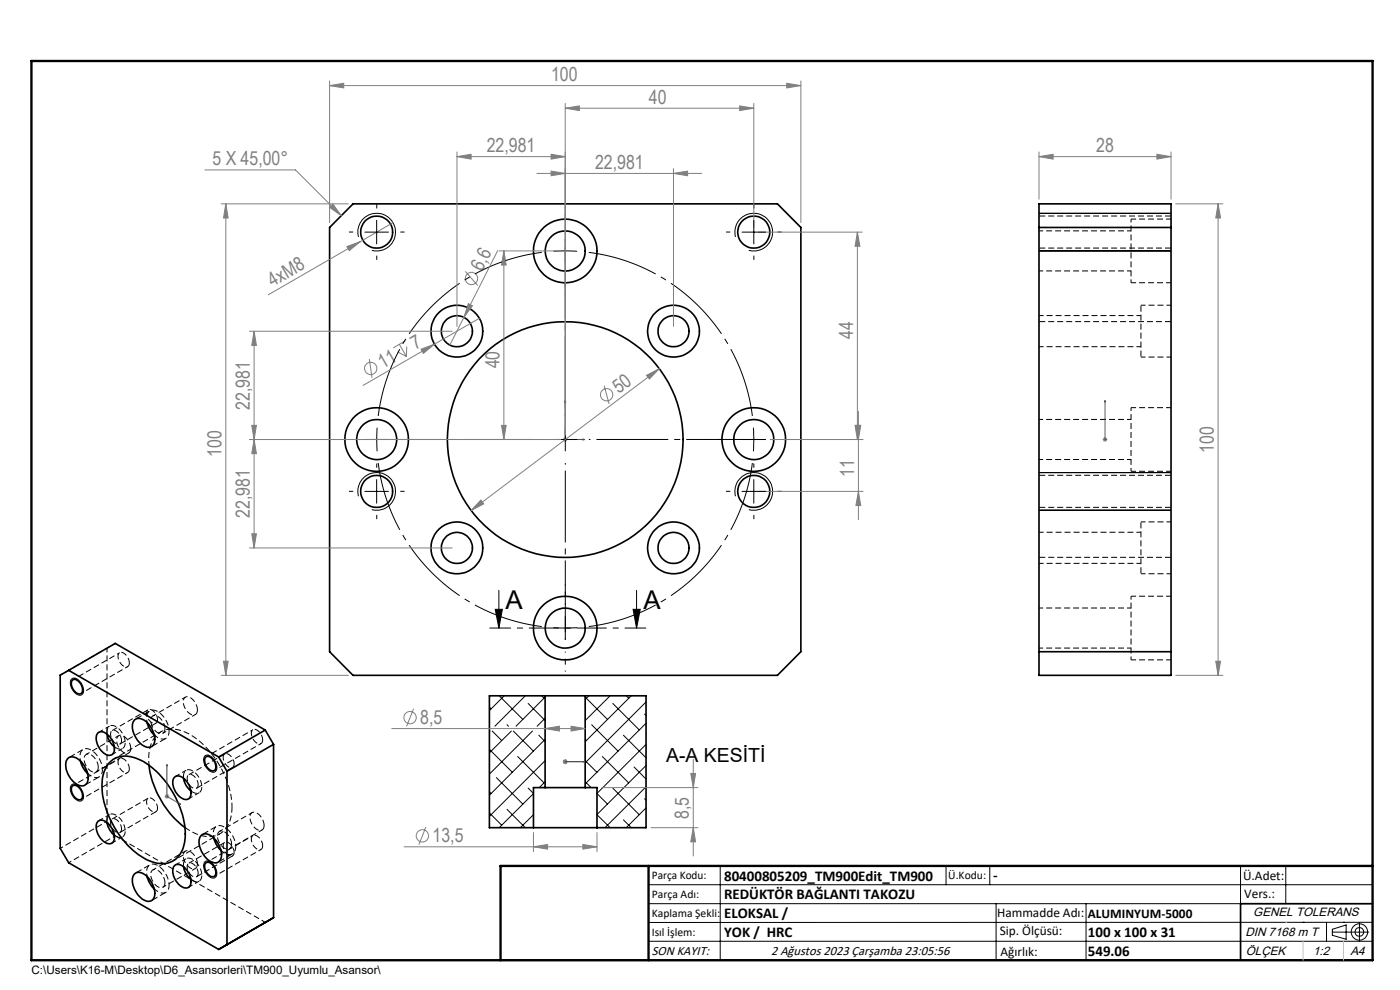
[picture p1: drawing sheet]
<svg xmlns="http://www.w3.org/2000/svg" width="297mm" height="210mm" viewBox="0 0 297 210" stroke-linecap="round" stroke-linejoin="round" font-family="sans-serif">
<path d="M239.9 60h8.5M248.4 46.5h-8.5M239.9 100h8.5M248.4 86.5h-8.5M239.9 140h8.5M248.4 126.5h-8.5M27.4 140.6a2.16 2.16 0 0 0-1.9-2.2 1.81 1.81 0 0 0 .5 2.8 .78 .78 0 0 0 1 .3 .78 .78 0 0 0 .4-.9M55.7 156.9a2.16 2.16 0 0 0-1.9-2.2 1.81 1.81 0 0 0 .5 2.8 .78 .78 0 0 0 .9 .3 .78 .78 0 0 0 .5-.9M27.4 163.1a2.16 2.16 0 0 0-1.9-2.2 1.81 1.81 0 0 0 .5 2.7 .78 .78 0 0 0 1 .3 .78 .78 0 0 0 .4-.8M55.7 179.4a2.16 2.16 0 0 0-1.9-2.2 1.81 1.81 0 0 0 .5 2.8 .78 .78 0 0 0 .9 .2 .78 .78 0 0 0 .5-.8" fill="none" stroke="#000" stroke-width=".21" stroke-dasharray="1.3 .6" stroke-dashoffset=".2" stroke-linecap="butt"/>
<path d="M26.6 157.5a3.8 3.8 0 0 0-2.9-3.6 1.34 1.34 0 0 0-1 1.8M24.5 177.3l-1.8-3.1M26.6 176.3a3.8 3.8 0 0 0-2.9-3.7 1.34 1.34 0 0 0-1 1.9M42.8 166.9a3.8 3.8 0 0 0-2.8-3.6 1.34 1.34 0 0 0-1 1.8M42.8 185.7a3.8 3.8 0 0 0-2.8-3.7 1.34 1.34 0 0 0-1 1.8" fill="none" stroke="#000" stroke-width=".21" stroke-dasharray="1.3 .6" stroke-dashoffset="-.2" stroke-linecap="butt"/>
<g fill="none" stroke="#000" stroke-width=".21" stroke-dasharray="1.3 .6" stroke-dashoffset="-.1" stroke-linecap="butt">
<path d="M242 64.7v11M242 110.7v11M17.7 158.9l-3 1.8M24.3 158.4a1.26 1.26 0 0 0 1.5 .5 1.26 1.26 0 0 0 .8-1.4M31.8 150.8l-3 1.7M32.2 158.4l3-1.8M18 166.5l3-1.7M24.3 177.2a1.26 1.26 0 0 0 1.5 .4 1.26 1.26 0 0 0 .8-1.3M40.5 167.8a1.26 1.26 0 0 0 1.5 .4 1.26 1.26 0 0 0 .8-1.3M45.9 175.3l-3 1.7M31.8 183.4l-3 1.8M32.2 191l3-1.7"/>
<path d="M40.5 186.5a1.26 1.26 0 0 0 1.5 .5 1.26 1.26 0 0 0 .8-1.3M46.3 182.9l3-1.8"/>
</g>
<path d="M35.9 155.1a4.8 4.8 0 0 0-3.3-4.5 1.49 1.49 0 0 0-1.5 2.1l.1 .5M21.7 163.2a4.8 4.8 0 0 0-3.2-4.4 1.49 1.49 0 0 0-1.5 2l.1 .6M50 179.6a4.8 4.8 0 0 0-3.2-4.5 1.49 1.49 0 0 0-1.5 2.1l.1 .5M35.9 187.7a4.8 4.8 0 0 0-3.3-4.4 1.49 1.49 0 0 0-1.5 2l.1 .6" fill="none" stroke="#000" stroke-width=".21" stroke-dasharray="1.3 .6" stroke-dashoffset=".7" stroke-linecap="butt"/>
<g fill="none" stroke="#000" stroke-width=".21" stroke-dasharray="1.3 .6" stroke-dashoffset=".3" stroke-linecap="butt">
<path d="M220.4 73.5h21.6M242 75.7h6.4M242 66.9h-21.6M248.4 64.7h-6.4M220.4 119.5h21.6M242 112.9h-21.6M248.4 110.7h-6.4M242 121.7h6.4M23.2 154l-2.2 1.3M25.8 157.1a2.09 2.09 0 0 0-1.9-2.2 1.75 1.75 0 0 0 .5 2.7 .75 .75 0 0 0 .9 .3 .75 .75 0 0 0 .5-.8M32.8 155.9a1.97 1.97 0 0 0 2.7 .5l.2-.4 .2-.9M33.4 152.7a2.09 2.09 0 0 0-1.9-2.2 1.75 1.75 0 0 0 .6 2.7 .75 .75 0 0 0 .9 .3 .75 .75 0 0 0 .4-.8"/>
<path d="M18.6 164.1a1.97 1.97 0 0 0 2.7 .5l.3-.5 .1-.9M23.2 172.8l-2.2 1.3M23.7 160.1l2.3-1.3M23.7 178.8l2.3-1.3M25.8 175.8a2.09 2.09 0 0 0-1.9-2.1 1.75 1.75 0 0 0 .5 2.7 .75 .75 0 0 0 .9 .2 .75 .75 0 0 0 .5-.8M33.4 171.4a2.09 2.09 0 0 0-1.9-2.1 1.75 1.75 0 0 0 .6 2.7 .75 .75 0 0 0 .9 .2 .75 .75 0 0 0 .4-.8M39.5 163.4l-2.3 1.3M40 169.5l2.2-1.3M42 166.4a2.09 2.09 0 0 0-1.9-2.1 1.75 1.75 0 0 0 .6 2.7 .75 .75 0 0 0 .9 .3 .75 .75 0 0 0 .4-.9M49.7 162a2.09 2.09 0 0 0-1.9-2.1 1.75 1.75 0 0 0 .5 2.7 .75 .75 0 0 0 .9 .3 .75 .75 0 0 0 .5-.9M32.8 188.6a1.97 1.97 0 0 0 2.7 .5l.2-.5 .2-.9M39.5 182.2l-2.3 1.3"/>
<path d="M40 188.2l2.2-1.3M42 185.2a2.09 2.09 0 0 0-1.9-2.1 1.75 1.75 0 0 0 .6 2.6 .75 .75 0 0 0 .9 .3 .75 .75 0 0 0 .4-.8M46.9 180.4a1.97 1.97 0 0 0 2.7 .5l.3-.4 .1-.9M49.7 180.8a2.09 2.09 0 0 0-1.9-2.1 1.75 1.75 0 0 0 .5 2.6 .75 .75 0 0 0 .9 .3 .75 .75 0 0 0 .5-.8"/>
</g>
<path d="M220.4 57.5h19.5M239.9 49h-19.5M220.4 97.5h19.5M239.9 89h-19.5M22.7 137.5v36.7M220.4 137.5h19.5M239.9 129h-19.5M24.5 177.3l31.8 18.4M49.2 171.2a19.4 19.4 0 0 0-9.4-15.7 5.4 5.4 0 0 0-6.9 .8 8.4 8.4 0 0 0-1.3 6" fill="none" stroke="#000" stroke-width=".21" stroke-dasharray="1.3 .6" stroke-dashoffset=".4" stroke-linecap="butt"/>
<path d="M39.2 175.5a7.5 7.5 0 0 0 6.8 1.7 5.9 5.9 0 0 0 3.2-6" fill="none" stroke="#000" stroke-width=".21" stroke-dasharray="1.3 .6" stroke-dashoffset=".1" stroke-linecap="butt"/>
<g fill="none" stroke="#000" stroke-width=".21" stroke-dasharray="1.3 .6" stroke-linecap="butt">
<path d="M220.4 52.6h28M248.4 45.8h-28M248.4 68.2h-28M220.4 107.6h28M220.4 118.2h28M248.4 100.8h-28M25.4 157.8l7.7-4.4M27.7 158.8a2.81 2.81 0 0 0-2.3-2.8 1.38 1.38 0 0 0-.5 2 2.11 2.11 0 0 0 2.4 1.7l.3-.3 .1-.6M31.4 150.6l-7.6 4.4M35 154.6a2.81 2.81 0 0 0-2.3-2.8 1.38 1.38 0 0 0-.5 2 2.11 2.11 0 0 0 2.4 1.7l.3-.4 .1-.5M41.9 150.6a2.81 2.81 0 0 0-2.3-2.8 1.38 1.38 0 0 0-.5 2.1 2.11 2.11 0 0 0 2.4 1.7l.2-.3 .2-.7M47.7 159.9l-7.7 4.4"/>
<path d="M20.8 162.7a2.81 2.81 0 0 0-2.3-2.8 1.38 1.38 0 0 0-.4 2.1 2.11 2.11 0 0 0 2.3 1.7l.3-.3 .1-.7M25.4 176.6l7.7-4.4M31.4 169.3l-7.6 4.4M41.7 167.2l7.6-4.4M47.7 178.7l-7.7 4.4M49.1 179.1a2.81 2.81 0 0 0-2.3-2.8 1.38 1.38 0 0 0-.5 2 2.11 2.11 0 0 0 2.4 1.7l.3-.3 .1-.6M56 175.1a2.81 2.81 0 0 0-2.3-2.8 1.38 1.38 0 0 0-.5 2.1 2.11 2.11 0 0 0 2.4 1.6l.4-.4v-.5M35 187.2a2.81 2.81 0 0 0-2.3-2.8 1.38 1.38 0 0 0-.5 2.1 2.11 2.11 0 0 0 2.4 1.7l.3-.5 .1-.5M41.7 186l7.6-4.4M41.9 183.3a2.81 2.81 0 0 0-2.3-2.8 1.38 1.38 0 0 0-.5 2 2.11 2.11 0 0 0 2.4 1.7l.2-.3 .2-.6"/>
</g>
<g fill="none" stroke="#000" stroke-width=".21" stroke-dasharray="1.3 .6" stroke-dashoffset=".6" stroke-linecap="butt">
<path d="M239.9 46.5v13.5M239.9 86.5v13.5M22.7 137.5l1.8-1M25.4 138.5l-9.9 5.7M239.9 126.5v13.5M12.8 143.2l9.9-5.7M17.2 147.1l9.9-5.7M34.1 155.2l-9.9 5.7M53.7 154.8l-9.9 5.7M17.2 169.6l9.9-5.7M22.7 174.2l-9.9 5.7M25.4 160.9l-9.9 5.7"/>
<path d="M45.5 163.4l9.9-5.7M53.7 177.2l-9.9 5.8M14.6 183l9.9-5.7M36.7 182.6l9.9-5.7M45.5 185.9l9.9-5.7"/>
</g>
<path d="M25.2 156.1l-6.9 3.9M34.5 155.5l6.9-3.9M39.3 147.9l-6.9 4M20.4 163.7l6.9-4M53.5 172.4l-6.9 4M34.5 188.2l6.9-4M39.3 180.5l-6.9 4M48.7 180l6.9-3.9" fill="none" stroke="#000" stroke-width=".21" stroke-dasharray="1.3 .6" stroke-dashoffset=".5" stroke-linecap="butt"/>
<g fill="none" stroke="#000" stroke-width=".35">
<path d="M74.9 43.2h90l5 5.1v89.9l-5 5.1h-90l-5-5.1v-89.9zM220.4 43.2h28v100.1h-28zM220.4 48.3h28M220.4 138.2h28M14.6 142.2l-1.8 1v36.7l1.8 3.1 31.8 18.4 11.6-6.7v-36.8M14.6 142.2l31.8 18.4M14.6 142.2l9.8-5.7 31.9 18.4M15.3 144.3a1.04 1.04 0 0 1 1.6 .5 1.72 1.72 0 0 1 .2 2.4 2.13 2.13 0 0 1-1.8-2.9zM20.8 155.4a1.87 1.87 0 0 1 2.4 .8 3.3 3.3 0 0 1 .8 3.6 1.47 1.47 0 0 1-2.3-.4 3.5 3.5 0 0 1-1-3.8zM22.7 155.7a4.7 4.7 0 0 0 1.5 2.7M28.5 152.7a1.85 1.85 0 0 1 2.5 .4 4.9 4.9 0 0 1 1.7 4.6 1.53 1.53 0 0 1-2.5 .3 5 5 0 0 1-2-4.8zM31.2 153.3a5.9 5.9 0 0 0 1.5 2.6"/>
<path d="M56.3 154.9l-9.9 5.7M56.3 154.9l1.7 3M58 157.9l-9.8 5.7M115.6 147.6h8.5M115.6 147.6v19.5M115.6 147.6h-11.8v28h9.4M124.1 147.6h13v28h-10.5M124.1 147.6v19.5M14.5 160.8a2.19 2.19 0 0 1 2.7 .7 4.4 4.4 0 0 1 1.3 4.6 1.54 1.54 0 0 1-2.4 .1 4.5 4.5 0 0 1-1.9-5.1zM15.3 166.8a1.23 1.23 0 0 1 1.8 .7 1.39 1.39 0 0 1-.2 2.2 2.26 2.26 0 0 1-1.6-2.9zM17.1 161.4a5.3 5.3 0 0 0 1.5 2.7M20.8 174.2a1.87 1.87 0 0 1 2.4 .8 3.3 3.3 0 0 1 .8 3.6 1.54 1.54 0 0 1-2.3-.4 3.5 3.5 0 0 1-1-3.8z"/>
<path d="M22.7 174.5a4.7 4.7 0 0 0 1.5 2.7M23.3 161.7a5.5 5.5 0 0 1 6.6-.4 19.3 19.3 0 0 1 9.4 16.2 5.8 5.8 0 0 1-3.2 5.4 6.9 6.9 0 0 1-6.2-1.3 19.7 19.7 0 0 1-8.3-14.9 6.9 6.9 0 0 1 1.7-5zM31.6 162.3a20.3 20.3 0 0 0 7.6 13.2M37.1 164.8a1.82 1.82 0 0 1 2.4 .8 3.1 3.1 0 0 1 .6 3.8 1.82 1.82 0 0 1-2.4-.8 3.3 3.3 0 0 1-.8-3.6zM38.9 165.1a4.2 4.2 0 0 0 1.6 2.7M42.7 177.3a1.76 1.76 0 0 1 2.5 .3 4.9 4.9 0 0 1 1.6 4.6 1.4 1.4 0 0 1-2.2 .5 4.9 4.9 0 0 1-2.2-5zM43.6 160.7a1.19 1.19 0 0 1 1.8 .7 1.41 1.41 0 0 1 0 2.1 2.14 2.14 0 0 1-1.8-2.8zM45.3 177.8a5.5 5.5 0 0 0 1.6 2.6M46.4 160.6l1.8 3M48.2 163.6v36.8M113.2 175.6h13.4M115.6 167.1h8.5"/>
<path d="M115.6 167.1h-2.4v8.5M124.1 167.1h2.5v8.5M28.5 185.4a1.85 1.85 0 0 1 2.5 .4 4.9 4.9 0 0 1 1.7 4.6 1.53 1.53 0 0 1-2.5 .3 5 5 0 0 1-2-4.8zM31.2 185.9a5.8 5.8 0 0 0 1.5 2.7M36.9 183.7a1.54 1.54 0 0 1 2.3 .4 3.6 3.6 0 0 1 1.1 3.9 1.57 1.57 0 0 1-2.4-.4 3.5 3.5 0 0 1-1-3.9zM38.9 183.9a4.2 4.2 0 0 0 1.6 2.7M43.7 183a1.74 1.74 0 0 1 2 1.6 .88 .88 0 0 1-.2 1.3 .88 .88 0 0 1-1.3-.4 1.97 1.97 0 0 1-.5-2.5zM291.2 191.7h-28v12M106.2 203.7h185"/>
<circle cx="79.9" cy="49.2" r="3.4"/>
<circle cx="119.9" cy="53.2" r="4.3"/>
<circle cx="119.9" cy="53.2" r="6.7"/>
<circle cx="159.9" cy="49.2" r="3.4"/>
<circle cx="96.9" cy="70.2" r="5.5"/>
<circle cx="96.9" cy="70.3" r="3.3"/>
<circle cx="142.9" cy="70.3" r="5.5"/>
<circle cx="142.9" cy="70.3" r="3.3"/>
<circle cx="79.9" cy="93.2" r="6.7"/>
<circle cx="79.9" cy="93.2" r="4.3"/>
<circle cx="119.9" cy="93.2" r="25"/>
<circle cx="159.9" cy="93.2" r="4.2"/>
<circle cx="159.9" cy="93.2" r="6.7"/>
<circle cx="79.9" cy="104.3" r="3.4"/>
<circle cx="96.9" cy="116.2" r="5.5"/>
<circle cx="96.9" cy="116.2" r="3.3"/>
<circle cx="142.9" cy="116.2" r="5.5"/>
<circle cx="142.9" cy="116.2" r="3.3"/>
<circle cx="159.9" cy="104.3" r="3.4"/>
<circle cx="119.9" cy="133.2" r="4.2"/>
<circle cx="119.9" cy="133.3" r="6.7"/>
</g>
<g fill="none" stroke="#000" stroke-width=".21">
<path d="M76.1 50.3a4 4 0 0 1 3.5-5 4 4 0 0 1 4.3 4.3 4 4 0 0 1-5 3.5M77.4 49.2h5M79.9 46.7v5M156 50.3a4 4 0 0 1 3.6-5 4 4 0 0 1 4.3 4.3 4 4 0 0 1-5 3.5M157.4 49.2h5M159.9 46.7v5M220.4 53.2h28M220.4 45.3h28M157.4 93.2h5M159.8 90.7v5M76.1 105.3a4 4 0 0 1 3.5-5 4 4 0 0 1 4.3 4.3 4 4 0 0 1-5 3.5M77.4 104.2h5"/>
<path d="M79.9 101.7v5M156 105.3a4 4 0 0 1 3.6-5 4 4 0 0 1 4.3 4.3 4 4 0 0 1-5 3.5M157.4 104.2h5M159.9 101.7v5M220.4 108.2h28M220.4 100.3h28M105.1 129.2h1.5l-.8 4zM105.8 125.2v8M134.3 129.2h1.5l-.8 4zM135 125.2v8M15.2 144a1.29 1.29 0 0 1 1.8 .6 2.12 2.12 0 0 1 .4 2.8 2.02 2.02 0 0 1-2.3-1.7l-.2-1.1zM103.8 159l4.9 4.8"/>
<path d="M103.8 150l.4 .3M104 155.1l-.2 .1M104.4 155.1l2 2M105.9 147.6l5 5M107 147.6l-3.2 3.1M107.6 153.7l.3 .3M108.5 155.1l-4.7 4.6M108.9 155.1l4.3 4.2M111.4 147.6l-6.4 6.4M112 149.2l3.6 3.7M113 155.1l-9.2 9.1M114.3 156l1.3 1.3"/>
<path d="M114.9 147.6l.5 .5M115.6 152.4l-1.7 1.6M115.6 156.8l-11.8 11.9M115.6 147.9l-6.1 6.1M124.1 156.8l.3 .3M124.1 147.9l4.8 4.7M124.9 147.6l-.8 .7M125.5 153.7l5.6 5.6M129.4 147.6l-5.3 5.3M130 149.2l5.6 5.6M132.3 156l4.8 4.8M132.9 147.6l.5 .5"/>
<path d="M133.9 147.6l-9.8 9.7M136.7 151.5l.4 .3M137.1 148.9l-13 12.9M137.1 153.4l-13 12.9M137.1 157.9l-10.5 10.4M15.2 166.5a1.52 1.52 0 0 1 2.1 .9 1.77 1.77 0 0 1 0 2.5 2.4 2.4 0 0 1-2.4-2.3l.1-.8zM43.4 160.4a1.35 1.35 0 0 1 2 .7 1.89 1.89 0 0 1 .1 2.7 2.35 2.35 0 0 1-2.3-2.4zM103.8 172.4l2.6 2.6M103.8 167.9l.4 .4M105.3 165l5.6 5.6M107.6 171.7l3.8 3.9M109.8 160.5l5.6 5.6"/>
<path d="M112 167.2l1.2 1.1M113.2 168.3l-7.3 7.3M113.2 172.8l-2.8 2.8M115.6 161.4l-11.8 11.8M115.6 165.8l-1.2 1.3M124.1 165.8l1.3 1.3M124.1 161.4l2.5 2.4M126.6 168.3l2.3 2.3M126.6 172.8l2.8 2.8M127.8 160.5l5.6 5.6M130 167.2l5.6 5.6M132.3 173.9l1.6 1.7"/>
<path d="M134.5 162.7l2.6 2.6M136.7 169.4l.4 .3M137.1 162.4l-10.5 10.4M137.1 166.9l-8.8 8.7M137.1 171.4l-4.2 4.2M43.4 182.9a1.17 1.17 0 0 1 1.8 .4 2.06 2.06 0 0 1 .3 2.9 2.35 2.35 0 0 1-2.3-2.3zM137.6 187.7h153.6M137.6 191.7h153.6M137.6 199.7h153.6M152.8 183.7v20M200.7 183.7v4M210 183.7v4"/>
<path d="M211.3 191.7v12M230.4 191.7v12M263.2 183.7v20M272.8 183.7v8M276.4 195.6h.1M281.4 195.6v4.1M282.6 197.7h7.8M282.6 197.1l3-.9v3l-3-.8zM285 195.6h.1M288.4 195.8v3.8M291.2 195.6l-153.6 .1"/>
<circle cx="288.4" cy="197.7" r="1.74"/>
<circle cx="288.4" cy="197.7" r=".93"/>
</g>
<g fill="none" stroke="#808080" stroke-width=".21">
<path d="M69.9 18.2l3-.5v1zM69.9 17.2v30M69.9 18.2h100M166.9 17.7l3 .5-3 .5zM169.9 17.2v30M43.5 36h19.2l9.7 9.7M96.9 33.2l3-.5v1.1zM96.9 32.2v37M96.9 33.2h23M113.9 36.8h35M116.9 32.7l3 .5-3 .6zM116.9 36.3l3 .5-3 .5z"/>
<path d="M119.9 23l3-.5v1zM119.9 21.9v70.3M119.9 23h40M142.9 36.8l3-.5v1zM142.9 35.8v33.4M156.9 22.5l3 .5-3 .5zM159.9 21.9v26.4M220.4 33.2l3-.5v1.1zM220.4 33.2h28M220.4 32.2v10.1M245.4 32.7l3 .5-3 .6zM248.4 32.2v10.1"/>
<path d="M46.9 43.2h27M47.9 43.2l.5 3h-1zM47.9 43.2v100.1M69.9 44l.7-.7 1.8 2.4zM73.6 52.3l2.8-1-2.3 1.9zM83.4 47.2l-26.5 15.3M98.7 57.6l2.7 3M105.6 53.2l-10.2 20M105.9 53.2h13M106.9 53.2l.5 3h-1zM106.9 53.2v40M160.9 49.2h22"/>
<path d="M181.9 49.2l.5 3h-1zM181.9 49.2v44M249.4 43.2h10M258.4 43.2v100.1M258.4 43.2l.5 3h-1zM52.9 70.3h43M53.9 70.3l.5 3h-1zM53.9 70.3v45.9M78.4 76.2l.5 3.9M84.3 74.6l1.9 1M84.7 73l1.5 2.6M86 72.3l-2.6 1.5"/>
<path d="M86.3 73.5l-.1 2.1M89.3 74.1l2.8-1.1-2.3 2zM92.1 73l-15.1 8.8M99.3 64.4l.9 .5-1.8 2.4zM101.7 67.5l-9.6 5.5M137.2 79.6l2.7-1.4-2.1 2.2zM139.9 78.2l-40 30.1M52.9 93.2h66M53.4 90.2h1l-.5 3zM53.9 93.2l.5 3h-1zM106.4 90.2h1l-.5 3zM119.4 93.2h1"/>
<path d="M119.6 92.9l.7 .7M119.9 92.7v1M120.3 92.9l-.7 .7M128.2 81.8l1 3.9M163.4 93.2h19.7M181.4 90.2h1l-.5 3zM181.6 90.2h1l-.5 3zM182.1 87.2v23M233.9 93.2h1M234.1 92.9l.7 .7M234.4 92.7v1M234.8 92.9l-.7 .7"/>
<path d="M52.9 116.2h43M53.4 113.2h1l-.5 3zM102 106.1l.6 .8-2.7 1.4zM160.9 104.2h22.2M182.1 104.2l.5 3h-1zM46.9 143.3h27M47.4 140.3h1l-.5 3zM83.1 154.5h41M87.7 150.3l-1.4 3.8M115.6 154.5l3.1-.5v1.1zM121.1 154l3 .5-3 .6zM249.4 143.3h10"/>
<path d="M257.9 140.3h1l-.5 3zM34.9 168.9h1M35.1 168.6l.7 .7M35.4 168.4v1M35.8 168.6l-.7 .7M85.7 179.6h40.9M90.3 175.4l-1.4 3.8M113.2 179.6l3-.5v1zM113.2 176.6v4M119.4 161.6h1M119.6 161.2l.7 .7M119.9 161.1v1"/>
<path d="M120.3 161.2l-.7 .7M123.6 179.1l3 .5-3 .5zM126.6 176.6v4M127.7 167.1h20.4M138.1 175.6h10M146.5 164.1h1.1l-.5 3zM147.1 175.6l.5 3h-1.1zM147.1 161.1v20.5"/>
<circle cx="100" cy="59.1" r="1.3"/>
<circle cx="78.6" cy="78.2" r="1.31"/>
<circle cx="128.7" cy="83.7" r="1.32"/>
<circle cx="87" cy="152.2" r="1.3"/>
<circle cx="89.6" cy="177.3" r="1.3"/>
</g>
<g fill="none" stroke="#00f" stroke-width=".21">
<path d="M119.9 84.9l.1 .4h-.2zM119.9 84.9v8.3h4.2M123.6 93.1l.5 .1-.5 .1zM234.4 93.1v.2zM234.4 84.9v.4v-.4M234.4 93.2h.1M234.4 84.9v8.3M35.4 162.1l.1 .4-.2-.1zM35.4 162.1v6.8l2.9 1.7M38.1 170.4l.2 .2h-.2zM119.8 161.6h.2zM119.9 161.6h.1"/>
<path d="M119.9 161.6h4.2M124.1 161.6h-.5h.5"/>
</g>
<g fill="none" stroke="#000" stroke-width=".21" stroke-dasharray="15.2 1.3 1.3 1.3" stroke-linecap="butt">
<path d="M74.9 49.2h-.9M79.9 44.2v-.9M79.9 54.2v.9M84.9 49.2h.9M119.9 53.2l-2.5 .1M119.9 53.2l2.5 .1M119.9 53.2v-2.5M119.9 53.2v2.5M154.9 49.2h-.9M159.9 44.2v-.9M159.9 54.2v.9M164.9 49.2h.9"/>
<path d="M79.9 93.2l.1 2.5M79.9 93.2l.1-2.5M79.9 93.2h-2.5M79.9 93.2h2.5M79.9 99.2v-.9M119.9 93.2v-2.5M119.9 93.2h-2.5M119.9 93.2v2.5M119.9 93.2h2.5M159.9 99.2v-.9M74.9 104.2h-.9M79.9 109.2v.9"/>
<path d="M84.9 104.2h.9M154.9 104.2h-.9M159.9 109.2v.9M164.9 104.2h.9M119.9 133.2l2.5-.1M119.9 133.2l-2.5-.1M119.9 133.2v2.5M119.9 133.2v-2.5"/>
</g>
<path d="M114.9 53.5a40 40 0 0 0-34.7 34.7M80.2 98.2a40 40 0 0 0 34.7 34.7M159.6 88.2a40 40 0 0 0-34.7-34.7M124.9 132.9a40 40 0 0 0 34.7-34.7" fill="none" stroke="#000" stroke-width=".21" stroke-dasharray="15.2 1.3 1.3 1.3" stroke-dashoffset=".3" stroke-linecap="butt"/>
<path d="M103.8 133.2h33.3" fill="none" stroke="#000" stroke-width=".21" stroke-dasharray="6.3 1.3 1.3 1.3" stroke-dashoffset="1.8" stroke-linecap="butt"/>
<path d="M119.9 48.2v-4.2M119.9 58.2v4.3M74.9 93.2h-4.2M84.9 93.2h4.3M154.9 93.2h-4.2M164.9 93.2h4.3M119.9 138.2v4.3M119.9 128.2v-4.2" fill="none" stroke="#000" stroke-width=".21" stroke-dasharray="15.2 1.3 1.3 1.3" stroke-dashoffset="15" stroke-linecap="butt"/>
<path d="M114.9 93.2h-37.5M119.9 88.2v-37.5M119.9 98.2v37.5M124.9 93.2h37.5" fill="none" stroke="#000" stroke-width=".21" stroke-dasharray="15.2 1.3 1.3 1.3" stroke-dashoffset="-1.6" stroke-linecap="butt"/>
<path d="M6.7 12.9h284.5v190.8h-284.5zM137.6 183.7v20M291.2 183.7h-185v20" fill="none" stroke="#000" stroke-width=".5"/>
<path d="M272.8 195.6h.1M276.4 199.7v4M285 199.7v4" fill="none" stroke="#c0c0c0" stroke-width=".21"/>
<path d="M105.1 129.2h1.5l-.8 4zM134.3 129.2h1.5l-.8 4z" fill="#000"/>
<g fill="#00f">
<path d="M38.1 170.4l.2 .2h-.2zM35.4 162.1l.1 .4-.2-.1zM123.6 93.1l.5 .1-.5 .1zM119.9 84.9l.1 .4h-.2z"/>
<path d="M123.6 161.6h.5zM119.8 161.6h.2zM123.6 161.6h.5zM119.8 161.6h.2z"/>
<path d="M234.4 93.1v.2zM234.4 84.9v.4z"/>
</g>
<g fill="#808080">
<path d="M73.6 52.3l2.8-1-2.3 1.9z"/>
<path d="M89.3 74.1l2.8-1.1-2.3 2z"/>
<path d="M99.3 64.4l.9 .5-1.8 2.4z"/>
<path d="M116.9 32.7l3 .5-3 .6zM96.9 33.2l3-.5v1.1zM142.9 36.8l3-.5v1zM116.9 36.3l3 .5-3 .5zM121.1 154l3 .5-3 .6zM115.6 154.5l3.1-.5v1.1z"/>
<path d="M69.9 18.2l3-.5v1zM166.9 17.7l3 .5-3 .5zM69.9 44l.7-.7 1.8 2.4zM119.9 23l3-.5v1zM156.9 22.5l3 .5-3 .5zM220.4 33.2l3-.5v1.1zM245.4 32.7l3 .5-3 .6zM113.2 179.6l3-.5v1zM123.6 179.1l3 .5-3 .5z"/>
<path d="M102 106.1l-2.1 2.2 2.7-1.4zM137.2 79.6l.6 .8 2.1-2.2z"/>
<path d="M181.4 90.2h1l-.5 3zM181.9 49.2l.5 3h-1zM53.4 90.2h1l-.5 3zM53.9 70.3l.5 3h-1zM147.1 175.6l.5 3h-1.1zM146.5 164.1h1.1l-.5 3z"/>
<path d="M47.9 43.2l.5 3h-1zM47.4 140.3h1l-.5 3zM181.6 90.2h1l-.5 3zM182.1 104.2l.5 3h-1zM106.9 53.2l.5 3h-1zM106.4 90.2h1l-.5 3zM53.9 93.2l.5 3h-1zM53.4 113.2h1l-.5 3zM258.4 43.2l.5 3h-1zM257.9 140.3h1l-.5 3z"/>
</g>
<g font-size="5.5">
<text x="107.3" y="129.1">A</text>
<text x="136.5" y="129.1">A</text>
</g>
<g font-size="4.1" fill="#808080">
<text x="116.9" y="17.2">100</text>
<text x="137.7" y="22">40</text>
<text x="45.1" y="35.1">5 X 45,00°</text>
<text x="103.3" y="32.3">22,981</text>
<text x="126.2" y="35.8">22,981</text>
<text x="232.6" y="32.3">28</text>
<text x="102.3" y="57.8" transform="rotate(-63 102.3 57.8)">6,6</text>
<text x="57.8" y="60.9" transform="rotate(-30 57.8 60.9)">4xM8</text>
<text x="181" y="71.9" transform="rotate(-90 181 71.9)">44</text>
<text x="88.1" y="74.3" transform="rotate(-30 88.1 74.3)">7</text>
<text x="81.2" y="78.3" transform="rotate(-30 81.2 78.3)">11</text>
<text x="106" y="78.2" transform="rotate(-90 106 78.2)">40</text>
<text x="131.3" y="83.5" transform="rotate(-37 131.3 83.5)">50</text>
<text x="53" y="86.9" transform="rotate(-90 53 86.9)">22,981</text>
<text x="47" y="96.9" transform="rotate(-90 47 96.9)">100</text>
<text x="181.2" y="101.1" transform="rotate(-90 181.2 101.1)">11</text>
<text x="257.5" y="96" transform="rotate(-90 257.5 96)">100</text>
<text x="53" y="109.9" transform="rotate(-90 53 109.9)">22,981</text>
<text x="89.1" y="153.6">8,5</text>
<text x="146.2" y="173.8" transform="rotate(-90 146.2 173.8)">8,5</text>
<text x="91.8" y="178.7">13,5</text>
</g>
<text font-size="4.1" x="141.3" y="161.6">A-A KESİTİ</text>
<g font-size="3.2">
<text x="153.6" y="186.8">80400805209_TM900Edit_TM900</text>
<text x="153.6" y="190.8">REDÜKTÖR BAĞLANTI TAKOZU</text>
<text x="210.7" y="186.6">-</text>
<text x="153.6" y="194.8">ELOKSAL /</text>
<text x="153.6" y="198.8">YOK / HRC</text>
<text x="230.8" y="198.7">100 x 100 x 31</text>
<text x="230.8" y="202.8">549.06</text>
</g>
<g font-size="2.8">
<text x="263.7" y="186.7">Ü.Adet:</text>
<text x="263.9" y="190.5">Vers.:</text>
<text x="211.5" y="194.5">Hammadde Adı:</text>
<text x="230.8" y="194.7">ALUMINYUM-5000</text>
<text x="138.3" y="202.6">SON KAYIT:</text>
<text x="163.6" y="202.6">2 Ağustos 2023 Çarşamba 23:05:56</text>
<text x="212.1" y="198.4">Sip. Ölçüsü:</text>
<text x="212.2" y="202.7">Ağırlık:</text>
</g>
<g font-size="2.6">
<text x="265.9" y="194.4">GENEL TOLERANS</text>
<text x="264.2" y="198.5">DIN 7168 m T</text>
<text x="264.3" y="202.6">ÖLÇEK</text>
<text x="278.5" y="202.6">1:2</text>
<text x="286.5" y="202.6">A4</text>
</g>
<g font-size="2.5">
<text x="138.3" y="186.4">Parça Kodu:</text>
<text x="138.3" y="190.5">Parça Adı:</text>
<text x="201.2" y="186.5">Ü.Kodu:</text>
<text x="138.3" y="194.5">Kaplama Şekli:</text>
<text x="138.3" y="198.6">Isıl İşlem:</text>
<text x="6.7" y="206.7">C:\Users\K16-M\Desktop\D6_Asansorleri\TM900_Uyumlu_Asansor\</text>
</g>
</svg>
